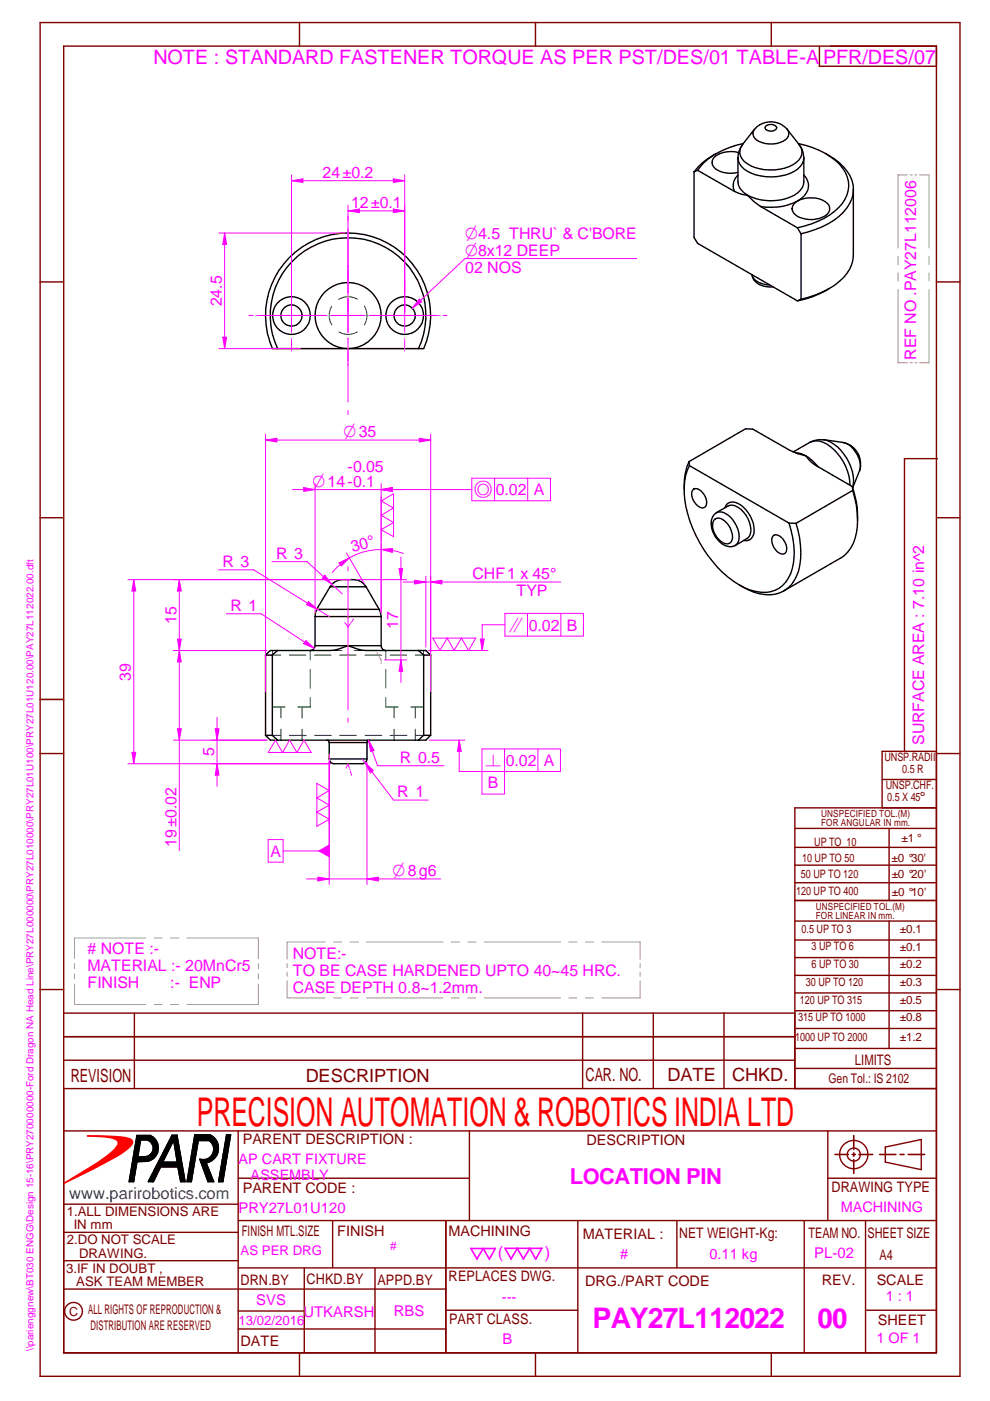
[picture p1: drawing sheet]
<svg xmlns="http://www.w3.org/2000/svg" width="210mm" height="297mm" viewBox="0 0 210 297" stroke-linecap="round" stroke-linejoin="round" font-family="sans-serif">
<g fill="none" stroke="#008000" stroke-width=".21">
<path d="M57.7 138.9h1.8M57.8 137.9v2M61.3 138.9h3.6M65.8 137.9v2M66.7 138.9h3.5M69.9 137.9h2.6M72 138.9h3.5M75.1 137.9h2.6M77.4 138.9h3.5M81.8 137.9v2M82.7 138.9h3.5M88.1 138.9h1.7"/>
<path d="M89.8 137.9v2M57.7 155.9h1.9M57.7 149.9h2.8M57.8 141.9v4M57.8 147.9v2M59.6 149.9v2.3M59.6 154.6v2.3M61.3 155.9h3.6M64.1 149.9v2.3M64.1 154.6v2.3M65.8 147.9v2h-2.7M65.8 141.9v4"/>
<path d="M66.7 155.9h3.5M72 155.9h3.6M77.4 155.9h3.5M81.8 147.9v2h2.6M81.8 141.9v4M82.7 155.9h3.6M83.6 149.9v2.3M83.6 154.6v2.3M88.1 155.9h1.7M88.1 149.9v2.3M88.1 154.6v2.3M89.8 147.9v2h-2.7"/>
<path d="M89.8 141.9v4"/>
</g>
<g fill="none" stroke="#000" stroke-width=".3">
<path d="M57.7 138.9h-1.4v17l1 1h33l1-1M57.7 138.9v17M58.8 137.9l-1.1 1M66.8 136.9a1.01 1.01 0 0 1-1 1M66.8 136.9h14M66.8 130.7v6.2M67.2 129.2l-.3 .7-.1 .8M67.2 129.2h13.2M70 124.4l-2.9 4.8M70.4 123.8a6 6 0 0 1 6.7 0l.5 .6h-7.6zM77.6 124.4l2.8 4.8M80.4 129.2l.4 1.5h-14"/>
<path d="M80.8 136.9a1.01 1.01 0 0 0 1 1M80.8 130.7v6.2M88.7 137.9l1.1 1M89.8 138.9h1.5M89.8 138.9v17l-1.1 1M90.3 137.9l1 1M90.3 137.9h-12.6l-1-.1-2.9-.9-2.4 .8-1.5 .2h-12.6l-1 1M91.3 138.9v17M56.3 155.9h1.4M57.7 155.9l1.1 1M69.3 156.9l.3 .1 .2 .4M69.8 157.4v3.5"/>
<path d="M77.8 157.4v3.5M78.3 156.9l-.2 .1-.3 .4h-8M89.8 155.9h1.5M69.8 160.9a1.01 1.01 0 0 0 1 1h6a1.01 1.01 0 0 0 1-1M69.8 160.9h8M29 240.7h2.9a2.91 2.91 0 0 1 1.6 3 2.91 2.91 0 0 1-2.2 2.5l-2.3 .1M29 240.7l-1.6 9.8h.9l.7-4.2M29.8 241.6l-.6 3.7 .6-3.6h1.4a1.85 1.85 0 0 1 1.3 2 1.85 1.85 0 0 1-1.8 1.6h-1.5M34.4 246.4h3.2l-.8-4.7-2.3 4.7M37.5 240.7l1.7 9.8h-.9l-.6-3.1h-3.6l-1.6 3.1h-1M37.5 240.7h-1.1l-4.9 9.8M41.3 240.6h3.3a3.2 3.2 0 0 1 1.7 3.3 3.2 3.2 0 0 1-2.6 2.6"/>
<path d="M41.3 240.6l-1.6 9.9h.9l1.4-8.7M42 241.8h2.4a2.25 2.25 0 0 1 .7 2.9 2.25 2.25 0 0 1-2.7 1.1l1.7 4.7h1.2l-1.6-4M48.9 240.6l-1.7 9.9h-.8l1.6-9.9h.9"/>
</g>
<g fill="none" stroke="#f0f" stroke-width=".21">
<path d="M73.1 132l.3 .4M73.4 132.4l.1 .1M73.8 120.2v.9M73.8 122.9v27.6M74.2 132.3l-.4 .6-.2-.3M74.4 132l-.1 .2M75 131.2l-.5 .7M73.8 152.2v.9M73.5 162.5l-.1 .4M73.6 162.2l.2-.3 .2 .9M73.6 162.3v.1M74.1 163l.1 .2"/>
<path d="M74.3 163.4l.2 .9"/>
</g>
<path d="M79.9 138.4l.3 .4M80.3 139v.1M80.4 139.2v.1M80.5 139.4l.3 .5M80.8 139.9v.3M80.8 140.5v.2" fill="none" stroke="#949494" stroke-width=".21"/>
<g fill="none" stroke="#800000" stroke-width=".3">
<path d="M8.5 4.8h195v287h-195M8.5 4.7v287.1M63.5 4.7v5.1M113.5 4.7v5.1M163.5 4.7v5.1M173.7 14.1h24.8M173.7 9.8v4.3M8.5 59.8h5M198.5 59.8h5M8.5 109.8h5M198.5 109.8h5M8.5 159.8h5"/>
<path d="M198.5 159.8h5M198.5 159.3h-11.5v12M168.5 175.6h30M168.5 179.7h30M187 165.3h11.5M188.5 175.6v15.3M198.5 171.3h-30v59.5h30M168.5 190.9h30M168.5 183.4h30M168.5 187.2h30M168.5 195.3h30M168.5 199.3h30"/>
<path d="M188.5 195.3v27M8.5 209.8h5M13.5 214.8h155M13.5 219.8h155M28.5 214.8v16M123.5 214.8v16M138.5 214.8v16M153.5 214.8v16M168.5 203h30M168.5 206.8h30M168.5 210.5h30M168.5 214.3h30"/>
<path d="M168.5 218.1h30M198.5 209.8h5M13.5 224.8h155M168.5 222.3h30M168.5 226.5h30M70.5 258.8v10M94.5 258.8v28M122.5 258.8v28M143.5 258.8v10M170.5 258.8v28M183.5 258.8v28M13.5 273.3h81"/>
<path d="M13.5 267.3h37M13.5 261.3h37M50.5 278h14M64.5 268.8v18M79.5 268.8v18M94.5 277.8h28M13.5 286.8h185v-277h-185v277M50.5 281.8h44M63.5 286.8v5M113.5 286.8v5M163.5 286.8v5"/>
<circle cx="15.6" cy="278" r="1.89"/>
</g>
<path d="M8.5 148.3h5" fill="none" stroke="#800000" stroke-width=".34"/>
<g fill="#000">
<path d="M29 240.7l-1.6 9.8h.9l.7-4.2 2.3-.1a2.91 2.91 0 0 0 2.2-2.5 2.91 2.91 0 0 0-1.6-3zM29.8 241.7h1.4a1.85 1.85 0 0 1 1.3 2 1.85 1.85 0 0 1-1.8 1.6h-1.5z" fill-rule="evenodd"/>
<path d="M36.5 240.7l-5 9.8h1l1.6-3.1h3.6l.6 3.1h.9l-1.7-9.8zM36.8 241.7l.8 4.7h-3.1z" fill-rule="evenodd"/>
<path d="M41.3 240.6h3.3a3.2 3.2 0 0 1 1.7 3.3 3.2 3.2 0 0 1-2.6 2.6l1.6 4h-1.2l-1.7-4.7a2.25 2.25 0 0 0 2.7-1.1 2.25 2.25 0 0 0-.7-2.9h-2.4l-1.4 8.7h-.9z" fill-rule="evenodd"/>
<path d="M48 240.6h.9l-1.7 9.9h-.8z" fill-rule="evenodd"/>
</g>
<path d="M18.5 240.8h3.1a21.2 21.2 0 0 1 6 .7l.6 .6a2.4 2.4 0 0 1-1.1 1.5 23.6 23.6 0 0 1-5 3l-8.6 4.3a72.5 72.5 0 0 0 9.7-6.2l.7-.6a2.55 2.55 0 0 0 1.1-2l-.4-.5-1-.3z" fill="none" stroke="#f00" stroke-width=".3"/>
<path d="M18.5 240.8h3.1l4.9 .4 1.1 .3 .6 .6a2.4 2.4 0 0 1-1.1 1.5 23.6 23.6 0 0 1-5 3l-8.6 4.3 4.9-3a19.8 19.8 0 0 0 6.4-4.8 .95 .95 0 0 0 .2-1 .95 .95 0 0 0-.8-.7l-2-.4z" fill-rule="evenodd" fill="#f00"/>
<g fill="none" stroke="#800000" stroke-width=".3">
<path d="M191.8 97.2v62.1M191.8 97.2h7M13.5 239.8h185M50.5 239.8v47M99.5 239.8v19M175.5 239.8v19M13.5 255.3h37M50.5 249.8h49M50.5 258.8h148M175.5 249.8h23M187.7 243.2l7.6-1.6v6.4l-7.6-1.6M187.7 243.2v3.2"/>
<path d="M50.5 268.8h148M183.5 277.8h15M13.5 286.8v-56h185v56"/>
<circle cx="181" cy="244.8" r="3"/>
<circle cx="181" cy="244.8" r="1.4"/>
</g>
<path d="M177 244.8h2.9M180.7 244.8h.7M181 240.7v3M181 244.4v.8M181 245.9v2.9M182.1 244.8h2.9M186.5 244.8h3.4M190.8 244.8h.9M192.6 244.8h3.4" fill="none" stroke="#800000" stroke-width=".34"/>
<g fill="none" stroke="#000" stroke-width=".3">
<path d="M61.3 54.6a17.5 17.5 0 0 1 22.3-2.2 17.5 17.5 0 0 1 6.2 21.5h-32.1a17.6 17.6 0 0 1 3.6-19.3zM58.8 73.9a16.5 16.5 0 0 1 15-23.5 16.5 16.5 0 0 1 14.9 23.5"/>
<circle cx="61.8" cy="66.9" r="4"/>
<circle cx="61.8" cy="66.9" r="2.25"/>
<circle cx="73.8" cy="66.9" r="7"/>
<circle cx="85.8" cy="66.9" r="4"/>
<circle cx="85.8" cy="66.9" r="2.25"/>
</g>
<path d="M70.3 64.9a3.9 3.9 0 0 0 .1 4M71.8 70.4a3.8 3.8 0 0 0 4 0M75.8 63.4a4 4 0 0 0-4 .1M77.3 64.9a3.9 3.9 0 0 1 0 4" fill="none" stroke="#008000" stroke-width=".21"/>
<g fill="none" stroke="#f0f" stroke-width=".21">
<path d="M61.8 59.4v.1M61.8 59.8v1.9M73.8 45.8v1M73.8 48.5v13.6M85.8 59.4v.1M85.8 59.8v1.9M52.7 66.9h1M54.3 66.9h.1M54.7 66.9h14.3M61.8 62v.1M61.8 63.3v7.2M61.8 71.7v.1"/>
<path d="M61.8 72.1v1.9M61.8 74.3v.1M69.2 66.9h.1M70.1 66.9h7.3M73.8 63.3v7.2M73.8 71.7v13.5M78.3 66.9h.1M78.6 66.9h14.3M85.8 62v.1M85.8 63.3v7.2M85.8 71.7v.1M85.8 72.1v1.9"/>
<path d="M85.8 74.3v.1M93.2 66.9h.1M93.9 66.9h.9M56.3 93.3l2.4-.4v.8zM73.8 87v.9"/>
</g>
<path d="M56.3 93.3l2.4-.4v.8z" fill="#f0f"/>
<path d="M88.9 92.9l2.4 .4-2.4 .4z" fill="none" stroke="#f0f" stroke-width=".21"/>
<path d="M88.9 92.9l2.4 .4-2.4 .4z" fill="#f0f"/>
<path d="M73.8 44.7l2.4-.4v.8zM56.3 92.1v54.6M56.3 93.3h35M91.3 92.1v54.6" fill="none" stroke="#f0f" stroke-width=".21"/>
<path d="M73.8 44.7l2.4-.4v.8z" fill="#f0f"/>
<path d="M83.4 44.3l2.4 .4-2.4 .4z" fill="none" stroke="#f0f" stroke-width=".21"/>
<path d="M83.4 44.3l2.4 .4-2.4 .4z" fill="#f0f"/>
<path d="M73.8 43.5v22.7M73.8 44.7h12M85.8 43.5v22.7M64.4 103.4l2.4 .4-2.4 .4z" fill="none" stroke="#f0f" stroke-width=".21"/>
<path d="M64.4 103.4l2.4 .4-2.4 .4z" fill="#f0f"/>
<path d="M80.8 103.8l2.4-.4v.8z" fill="none" stroke="#f0f" stroke-width=".21"/>
<path d="M80.8 103.8l2.4-.4v.8z" fill="#f0f"/>
<path d="M62 103.8h23.6M66.8 102.5v27.5M80.8 102.5v27.3M67.4 186l2.4 .4-2.4 .4z" fill="none" stroke="#f0f" stroke-width=".21"/>
<path d="M67.4 186l2.4 .4-2.4 .4z" fill="#f0f"/>
<path d="M77.8 186.4l2.4-.4v.8z" fill="none" stroke="#f0f" stroke-width=".21"/>
<path d="M77.8 186.4l2.4-.4v.8z" fill="#f0f"/>
<path d="M38 122.9l.4 2.4h-.8zM69.8 159.9v27.6M77.8 161.6v25.9M65 186.4h28.4" fill="none" stroke="#f0f" stroke-width=".21"/>
<path d="M38 122.9l.4 2.4h-.8z" fill="#f0f"/>
<path d="M37.6 135.5h.8l-.4 2.4z" fill="none" stroke="#f0f" stroke-width=".21"/>
<path d="M37.6 135.5h.8l-.4 2.4z" fill="#f0f"/>
<path d="M36.8 122.9h37.5M36.8 137.9h19.8M38 137.9l.4 2.4h-.8zM38 122.9v15" fill="none" stroke="#f0f" stroke-width=".21"/>
<path d="M38 137.9l.4 2.4h-.8z" fill="#f0f"/>
<path d="M37.6 154.5h.8l-.4 2.4z" fill="none" stroke="#f0f" stroke-width=".21"/>
<path d="M37.6 154.5h.8l-.4 2.4z" fill="#f0f"/>
<path d="M80.8 116.5l2.4-.2-.1 .8zM36.8 137.9h19.8M38 137.9v42.4M36.8 156.9h19.8" fill="none" stroke="#f0f" stroke-width=".21"/>
<path d="M80.8 116.5l2.4-.2-.1 .8z" fill="#f0f"/>
<path d="M71.9 119.3l2.2-1-1.8 1.7z" fill="none" stroke="#f0f" stroke-width=".21"/>
<path d="M71.9 119.3l2.2-1-1.8 1.7z" fill="#f0f"/>
<path d="M73.4 117.2l3.9 6.6M80.8 115.2v14.8M85.5 117.3a13.5 13.5 0 0 0-15.1 4.1M84.6 120.5h.8l-.4 2.4z" fill="none" stroke="#f0f" stroke-width=".21"/>
<path d="M84.6 120.5h.8l-.4 2.4z" fill="#f0f"/>
<path d="M85 139.9l.4 2.4h-.8z" fill="none" stroke="#f0f" stroke-width=".21"/>
<path d="M85 139.9l.4 2.4h-.8z" fill="#f0f"/>
<path d="M65.1 119l7.5 6.9M85 118.1v26.6M68.9 122l1.5 1.9-2.1-1.3zM75.7 122.9h10.5M81.5 139.9h4.7" fill="none" stroke="#f0f" stroke-width=".21"/>
<path d="M68.9 122l1.5 1.9-2.1-1.3z" fill="#f0f"/>
<path d="M57.7 119.1h7.4M55.4 130.1l11.2 7.4M64.9 135.8l1.7 1.7-2.2-1z" fill="none" stroke="#f0f" stroke-width=".21"/>
<path d="M64.9 135.8l1.7 1.7-2.2-1z" fill="#f0f"/>
<path d="M48 130.1h7.4M67.1 166.1l2.7 1.5M67.2 166.1l-.1 9.1 2.7-1.5-2.7-1.5 2.7-1.5-2.6-1.5 2.6-1.6M69.8 161.5v13.1M60 180.4h9.8" fill="none" stroke="#f0f" stroke-width=".21"/>
<path d="M67.4 180.4l2.4-1.4v2.8z" fill="#f0f"/>
<path d="M97.4 156.9v6.7M97.4 156.9l.4 2.4h-.9M97.4 156.9l-.4 2.4M56.9 178h3.1v4.8h-3.1zM69.8 161.6v20" fill="none" stroke="#f0f" stroke-width=".21"/>
<path d="M97.4 156.9l.4 2.4h-.8z" fill="#f0f"/>
<path d="M101.9 135.5h.8l-.5 2.4zM102.2 132.4v5.5M91 156.9h7.6M102.2 158.7v9.7h4.8v-4.8h11.8v-4.8h-16.6M107 158.8v4.8h-9.6M114 158.8v4.8" fill="none" stroke="#f0f" stroke-width=".21"/>
<path d="M101.9 135.5h.8l-.5 2.4z" fill="#f0f"/>
<path d="M98.6 54.8l-11.2 10.5M91 137.9h12.5M102.2 132.5h4.9M107.1 130h16.6v4.9h-16.6zM111.8 130v4.9M118.9 130v4.9" fill="none" stroke="#f0f" stroke-width=".21"/>
<path d="M88.9 63.4l.6 .6-2.1 1.3z" fill="#f0f"/>
<path d="M98.6 54.8h36.4M88.9 63.4l.6 .6-2.1 1.3zM78.1 156.9l2 5.4M78.1 156.9l1.2 2.2-.7 .2z" fill="none" stroke="#f0f" stroke-width=".21"/>
<path d="M78.1 156.9l1.2 2.2-.7 .2z" fill="#f0f"/>
<path d="M91.3 123.4l2.4-.4v.8zM80.1 162.3h14" fill="none" stroke="#f0f" stroke-width=".21"/>
<path d="M91.3 123.4l2.4-.4v.8z" fill="#f0f"/>
<path d="M87.9 123l2.4 .4-2.4 .4z" fill="none" stroke="#f0f" stroke-width=".21"/>
<path d="M87.9 123l2.4 .4-2.4 .4z" fill="#f0f"/>
<path d="M83.4 37.9l2.4 .4-2.4 .4zM85.5 123.4h33.4M90.3 122.2v15M91.3 122.2v16" fill="none" stroke="#f0f" stroke-width=".21"/>
<path d="M99.8 264.7l1.3 2.3M99.9 264.7h5.1M105 264.7l-1.2 2.3-1.4-2.3-1.3 2.3M107.1 264.6l1.3 2.4M107.1 264.7h7.8M109.6 264.6l1.4 2.4M109.7 264.7l-1.4 2.3M114.9 264.6l-1.3 2.4-1.3-2.3-1.3 2.3" fill="none" stroke="#f0f" stroke-width=".34"/>
<g fill="none" stroke="#949494" stroke-width=".21">
<path d="M15.7 198.9h15.2M15.8 198.9v4.3M32.7 198.9h1.7M36.2 198.9h1.7M39.7 198.9h15.1M54.8 198.8v4.4M69 199.7h-8.1v3.6M70.7 199.7h1.8M74.2 199.7h1.8M77.7 199.7h16.2M95.7 199.7h1.7M99.2 199.7h1.7"/>
<path d="M102.7 199.7h16.2M120.6 199.7h1.7M124.1 199.7h1.8M127.6 199.7h8.1M135.7 199.7v3.7M15.8 204.3v1.1M15.8 206.5v1M15.8 208.7v4.3h15.1M32.7 213h1.7M36.2 213h1.7M54.8 208.7v4.3h-15.1M54.8 204.3v1.1"/>
<path d="M54.8 206.5v1.1M60.9 204.3v.8M60.9 206.1v.9M60.9 207.9v3.7h8M70.7 211.6h1.7M74.2 211.6h1.7M77.7 211.6h16.2M95.7 211.6h1.7M99.2 211.6h1.7M102.7 211.6h16.1M120.6 211.6h1.7M124.1 211.6h1.7"/>
<path d="M135.7 207.9v3.7h-8.1M135.7 204.3v.9M135.7 206.1v.9"/>
</g>
<path d="M83.4 37.9l2.4 .4-2.4 .4z" fill="#f0f"/>
<path d="M61.8 38.3l2.4-.4v.8z" fill="none" stroke="#f0f" stroke-width=".21"/>
<path d="M61.8 38.3l2.4-.4v.8z" fill="#f0f"/>
<path d="M61.8 38.3h24M61.8 37.1v26.8M85.8 37.1v29.1M80.8 103.8h14.4M80.8 103.8l2.4-.4v.8z" fill="none" stroke="#f0f" stroke-width=".21"/>
<path d="M80.8 103.8l2.4-.4v.8z" fill="#f0f"/>
<path d="M95.2 103.8h4.8M100 101.3v4.9h16.7v-4.8h-16.7M104.9 101.4v4.8M111.9 101.4v4.8M28 159.5h.8l-.4 2.4z" fill="none" stroke="#f0f" stroke-width=".21"/>
<g fill="none" stroke="#000" stroke-width=".3">
<path d="M147.2 36.4v13.9l.7 1.3 21.2 12.2M147.9 36.1l7.8 4.5M147.9 36.1l-.8 .3M151.8 32.6a13.7 13.7 0 0 0-4.6 3.8M156.5 33.4v5.1a4 4 0 0 0 2.8 3.3 10.7 10.7 0 0 0 9.8-.9 3 3 0 0 0 1.3-2.4v-5.1M156.5 37.1a2.89 2.89 0 0 0-.8 3.5M156.6 32.3a5.6 5.6 0 0 0-5.3 1.2 1.77 1.77 0 0 0 1.1 2.7 6.4 6.4 0 0 0 4.1 .4M157.4 30.7a2.56 2.56 0 0 0 1.1 4 9.7 9.7 0 0 0 10.8-.7 2.41 2.41 0 0 0 .2-3.3 3.5 3.5 0 0 1-1.1 5.6 10.7 10.7 0 0 1-10.6-.4 3.4 3.4 0 0 1-.4-5.2zM157.6 30.4a16.2 16.2 0 0 0-9.1 4.9l-.6 .8M162.4 26.7a1.53 1.53 0 0 1 2.3 .4 1.47 1.47 0 0 1-2.5 .1zM166.9 27.4l2.6 3.3M166.9 27.4a1.64 1.64 0 0 1-.9 2.6 5.5 5.5 0 0 1-6.1-.8 1.48 1.48 0 0 1 0-1.8l-2.5 3.3"/>
<path d="M166.9 27.4a4.6 4.6 0 0 0-6.9 0M169.2 30.4a15.5 15.5 0 0 1 9.4 5.2 6.4 6.4 0 0 1-1.7 9.2 18.9 18.9 0 0 1-7.8 3.5l-7.9-4.5M170.4 37.1a3.1 3.1 0 0 1-.6 5 11.5 11.5 0 0 1-8.6 1.7M175.1 32.6a10.3 10.3 0 0 1 5.8 6.6 7.9 7.9 0 0 1-4.1 7.5 19.9 19.9 0 0 1-7 2.9l-.8-1.3M155.7 40.6l1.9 .7 .9 .1 1.3 1.3 1.4 1.1M168.7 42.9a5.8 5.8 0 0 1 6.7 .2 1.74 1.74 0 0 1 .4 1.8 1.74 1.74 0 0 1-1.4 1.2 6 6 0 0 1-5.7-.5 1.56 1.56 0 0 1 0-2.7zM180.9 40.1v14a7.9 7.9 0 0 1-4 6.4 20.6 20.6 0 0 1-7.1 3v-14M163.2 60.4a4 4 0 0 1-3.6-1.7l-.1-.4a3.3 3.3 0 0 0 3.4 2.5h1M169.8 63.4l-.7 .4M175.8 61.1a18.3 18.3 0 0 1-6.7 2.7M146.1 97.9a12.4 12.4 0 0 0-1 5.9M146.1 97.9l.1 .8"/>
<path d="M146.2 98.7a14.4 14.4 0 0 0-.4 10.4 25.9 25.9 0 0 0 10.9 14.9 8.3 8.3 0 0 0 8.4 .8 8 8 0 0 0 3.3-6.7 19.8 19.8 0 0 0-1.1-7.2M146.2 98.7l21.1 12.2M158.1 90.9l1.5 .1 7.8 4.5 1.7 .7 1.8 .4 1.2 1.5 .8 .5 7.8 4.6M158.1 90.9l-12 7M168.6 96a6.8 6.8 0 0 1 4.8 2.9M171.7 93.8a3.9 3.9 0 0 1 4.4 .9 10.9 10.9 0 0 1 4.1 8.2M171.7 93.8a4.7 4.7 0 0 1 5.8 .9 9.7 9.7 0 0 1 3.3 8.6l1.4-3.5M171.7 93.8l-3.6 2M174.6 93.2l4.1 .6a5.4 5.4 0 0 1 3.7 4.9l-.2 1.1a4.6 4.6 0 0 0-3.4-6M147.1 103.7a2.13 2.13 0 0 1 2.3 1.4 1.73 1.73 0 0 1-.2 2.6 2.6 2.6 0 0 1-2.5-2.4 1.44 1.44 0 0 1 .4-1.6zM151.4 109.1a1.83 1.83 0 0 1 2.7-.1 5.8 5.8 0 0 1 2.4 5.8 1.95 1.95 0 0 1-2.4 1 5.3 5.3 0 0 1-3.3-4.8v-.7zM151.7 110a2.48 2.48 0 0 1 2.8 1.4 3.4 3.4 0 0 1 .5 3.5 1.42 1.42 0 0 1-2.2-.1 3.9 3.9 0 0 1-1.4-4.5z"/>
<path d="M151.8 108.7l2.6-1.4a2.91 2.91 0 0 1 3.2 1.3 5.5 5.5 0 0 1 1.4 4.9l-.6 .7M153.7 107.7a1.75 1.75 0 0 1 2.6-1 6.7 6.7 0 0 1 3.6 6.4 1.77 1.77 0 0 1-2.2 1.5M155.9 115.6v.1M158.4 114.2l-2.5 1.5M164.1 113.5a2.01 2.01 0 0 1 2.3 1.4 1.73 1.73 0 0 1-.2 2.6 2.88 2.88 0 0 1-2.4-3.8zM167.3 110.9l1.5 .1M168.8 111a16.7 16.7 0 0 1 .1 11.1 6.4 6.4 0 0 1-7.8 3.8 14.9 14.9 0 0 1-4.4-1.9M178.2 118.3l-12 7M180.7 103.2a18.8 18.8 0 0 1 1.1 6.3M180.7 103.1l.1 .9a16.8 16.8 0 0 1 .1 11.2 7.2 7.2 0 0 1-2.7 3.2M180.8 104l-12 7M181.8 109.5v.8"/>
</g>
<path d="M28 159.5h.8l-.4 2.4z" fill="#f0f"/>
<path d="M28.4 122.9l.4 2.4h-.8z" fill="none" stroke="#f0f" stroke-width=".21"/>
<path d="M28.4 122.9l.4 2.4h-.8z" fill="#f0f"/>
<path d="M27.1 122.9h46M28.4 122.9v39M45.6 154.5h.8l-.4 2.4zM27.1 161.9h43" fill="none" stroke="#f0f" stroke-width=".21"/>
<path d="M45.6 154.5h.8l-.4 2.4z" fill="#f0f"/>
<path d="M46 161.9l.4 2.4h-.8z" fill="none" stroke="#f0f" stroke-width=".21"/>
<path d="M46 161.9l.4 2.4h-.8z" fill="#f0f"/>
<path d="M53.7 120.8l16.1 9.9M65.4 127.5l1.9 1.7-2.3-1zM44.8 156.9h11.8M46 152.1v14.6M44.8 161.9h25.3" fill="none" stroke="#f0f" stroke-width=".21"/>
<path d="M65.4 127.5l1.9 1.7-2.3-1z" fill="#f0f"/>
<g fill="none" stroke="#f0f" stroke-width=".21">
<path d="M80.8 109.2l2.6 1.6-2.6 1.5M80.8 106.2l2.6 1.5M80.8 105.3v9.5M83.4 104.7v9.1l-2.6-1.5M83.4 107.7l-2.6 1.6M83.4 104.7l-2.6 1.5M46.3 120.8h7.5M90.8 137.9h9.4M93.3 137.9l-1.5-2.6h9.1l-1.5 2.6-1.6-2.6-1.5 2.6M94.8 135.3l1.5 2.6M94.8 135.3l-1.5 2.6M76.8 160.9l6.6 8.7"/>
<path d="M77.4 161.7l1.8 1.7-.7 .5z"/>
</g>
<path d="M77.4 161.7l1.8 1.7-.7 .5z" fill="#f0f"/>
<path d="M47.2 71.5h.8l-.4 2.4zM58.4 156.9l1.5 2.7 1.5-2.7M58.4 156.9l-1.5 2.7h9.1l-1.5-2.7M64.5 156.9l-1.6 2.7-1.5-2.7M83.4 169.6h7.4" fill="none" stroke="#f0f" stroke-width=".21"/>
<path d="M47.2 71.5h.8l-.4 2.4z" fill="#f0f"/>
<path d="M47.6 49.4l.4 2.4h-.8z" fill="none" stroke="#f0f" stroke-width=".21"/>
<path d="M47.6 49.4l.4 2.4h-.8z" fill="#f0f"/>
<path d="M46.4 49.4h26.7M47.6 49.4v24.5M46.4 73.9h17.3" fill="none" stroke="#f0f" stroke-width=".21"/>
<g fill="none" stroke="#949494" stroke-width=".21">
<path d="M190.4 37.1h2M190.4 37v15.6M193 37.1h.4M194 37.1h.4M194.9 37.1h2.1v15.5M190.4 54.4v1.7M190.4 57.9v1.7M197 54.4v1.7M197 57.9v1.7M190.4 61.4v15.5h2M193 76.9h.5M194 76.9h.4"/>
<path d="M197 61.4v15.5h-2.1"/>
</g>
<text font-size="8.4" fill="#f00" x="41.7" y="238.8">PRECISION AUTOMATION &amp; ROBOTICS INDIA LTD</text>
<text font-size="6" fill="#f0f" x="125.6" y="281.6">PAY27L112022</text>
<text font-size="5.9" fill="#f0f" x="173.3" y="281.6">00</text>
<text font-size="4.7" fill="#f0f" x="120.8" y="251">LOCATION PIN</text>
<g font-size="4.2" fill="#f0f">
<text x="32.5" y="13.6">NOTE : STANDARD FASTENER TORQUE AS PER PST/DES/01 TABLE-A</text>
<text x="174.5" y="13.5">PFR/DES/07</text>
</g>
<g font-size="3.9" fill="#800000">
<text x="15" y="229.4">REVISION</text>
<text x="64.8" y="229.4">DESCRIPTION</text>
<text x="124.2" y="229.2">CAR. NO.</text>
<text x="141.5" y="229.2">DATE</text>
<text x="155.2" y="229.2">CHKD.</text>
</g>
<g font-size="3.7" fill="#f0f">
<text x="98.6" y="50.6">O4.5 THRU` &amp; C'BORE</text>
<text x="98.6" y="54.3">O8x12 DEEP</text>
<text x="72.9" y="92.7">O35</text>
<text x="66.3" y="103.2">O14-0.1</text>
<text x="100.5" y="105">a</text>
<text x="107.9" y="133.7">i</text>
<text x="102.9" y="162.4">n</text>
<text x="83.2" y="185.8">O8g6</text>
</g>
<text font-size="3.5" fill="#00f" x="14.7" y="254.1">www.parirobotics.com</text>
<g font-size="3.5" fill="#f0f">
<text x="105.6" y="266.6">(</text>
<text x="115.5" y="266.6">)</text>
</g>
<g font-size="3.4" fill="#f0f">
<text x="68.4" y="37.7">24±0.2</text>
<text x="74.4" y="44.1">12±0.1</text>
<text x="98.6" y="57.8">02 NOS</text>
<text x="47" y="64.9" transform="rotate(-90 47 64.9)">24.5</text>
<text x="194.3" y="76.2" transform="rotate(-90 194.3 76.2)">REF NO .PAY27L112006</text>
<text x="73.7" y="100.1">-0.05</text>
<text x="105.1" y="105">0.02 A</text>
<text x="58.5" y="118.5">R 3</text>
<text x="74.7" y="117" transform="rotate(-15 74.7 117)">30°</text>
<text x="47.2" y="120.2">R 3</text>
<text x="100.2" y="122.8">CHF1 x 45°</text>
<text x="48.9" y="129.5">R 1</text>
<text x="109.5" y="126.4">TYP</text>
<text x="37.4" y="132.3" transform="rotate(-90 37.4 132.3)">15</text>
<text x="84.4" y="133.3" transform="rotate(-90 84.4 133.3)">17</text>
<text x="112.1" y="133.7">0.02 B</text>
<text x="27.8" y="144.3" transform="rotate(-90 27.8 144.3)">39</text>
<text x="45.4" y="160.4" transform="rotate(-90 45.4 160.4)">5</text>
<text x="84.8" y="161.8">R 0.5</text>
<text x="195.9" y="157.9" transform="rotate(-90 195.9 157.9)">SURFACE AREA : 7.10 in^2</text>
<text x="103.5" y="167.2">B</text>
<text x="107.2" y="162.4">0.02 A</text>
<text x="84.2" y="169">R 1</text>
<text x="37.4" y="179.5" transform="rotate(-90 37.4 179.5)">19±0.02</text>
<text x="57.3" y="181.6">A</text>
<text x="18.6" y="202.2"># NOTE :-</text>
<text x="62.1" y="203.4">NOTE:-</text>
<text x="18.6" y="205.8">MATERIAL :- 20MnCr5</text>
<text x="18.6" y="209.4">FINISH</text>
<text x="36.1" y="209.4">:- ENP</text>
<text x="62.1" y="207">TO BE CASE HARDENED UPTO 40~45 HRC.</text>
<text x="62.1" y="210.6">CASE DEPTH 0.8~1.2mm.</text>
</g>
<g font-size="3.1" fill="#800000">
<text x="195" y="170.1">°</text>
<text x="181.3" y="225.7">LIMITS</text>
<text x="51.5" y="242.6">PARENT DESCRIPTION :</text>
<text x="124.3" y="242.8">DESCRIPTION</text>
<text x="51.5" y="252.9">PARENT CODE :</text>
<text x="176.3" y="252.8">DRAWING TYPE</text>
<text x="51.3" y="262.1">FINISH MTL.SIZE</text>
<text x="71.5" y="262.1">FINISH</text>
<text x="95.1" y="262">MACHINING</text>
<text x="123.6" y="262.6">MATERIAL :</text>
<text x="144" y="262.6">NET WEIGHT-Kg:</text>
<text x="171.5" y="262.4">TEAM NO.</text>
<text x="183.9" y="262.4">SHEET SIZE</text>
<text x="186.5" y="267.2">A4</text>
<text x="51" y="272.5">DRN.BY</text>
<text x="65" y="272.3">CHKD.BY</text>
<text x="80" y="272.5">APPD.BY</text>
<text x="95.1" y="271.6">REPLACES DWG.</text>
<text x="124" y="272.6">DRG./PART CODE</text>
<text x="174.2" y="272.5">REV.</text>
<text x="185.9" y="272.4">SCALE</text>
<text x="95.2" y="280.7">PART CLASS.</text>
<text x="186.1" y="280.9">SHEET</text>
<text x="51" y="285.4">DATE</text>
</g>
<g font-size="3.1" fill="#f0f">
<text x="50.5" y="246.8">AP CART FIXTURE</text>
<text x="53.1" y="250.1">ASSEMBLY</text>
<text x="50.5" y="257.1">PRY27L01U120</text>
<text x="178.3" y="256.9">MACHINING</text>
<text x="131.5" y="267">#</text>
<text x="150.4" y="266.8">0.11 kg</text>
<text x="172.6" y="266.7">PL-02</text>
<text x="106.4" y="276">---</text>
<text x="187.8" y="275.9">1 : 1</text>
<text x="54.3" y="276.8">SVS</text>
<text x="64.3" y="279.2">UTKARSH</text>
<text x="83.5" y="279.1">RBS</text>
<text x="106.6" y="284.9">B</text>
<text x="185.8" y="284.8">1 OF 1</text>
</g>
<g font-size="2.8" fill="#800000">
<text x="175.7" y="229.6">Gen Tol.: IS 2102</text>
<text x="14.1" y="257.7">1.ALL DIMENSIONS ARE</text>
<text x="14.2" y="263.8">2.DO NOT SCALE</text>
<text x="15.6" y="260.5">IN mm</text>
<text x="14" y="269.9">3.IF IN DOUBT ,</text>
<text x="16.8" y="266.6">DRAWING.</text>
<text x="16.2" y="272.7">ASK TEAM MEMBER</text>
<text x="18.7" y="278.5">ALL RIGHTS OF REPRODUCTION &amp;</text>
<text x="19.2" y="281.9">DISTRIBUTION ARE RESERVED</text>
</g>
<g font-size="2.8" fill="#f0f">
<text x="51" y="266.1">AS PER DRG</text>
<text x="50.5" y="280.8">13/02/2016</text>
</g>
<text font-size="2.7" fill="#800000" x="14.6" y="279">C</text>
<g font-size="2.5" fill="#800000">
<text x="187.5" y="161.4">UNSP.RADII</text>
<text x="187.8" y="167.4">UNSP.CHF.</text>
<text x="191.3" y="163.9">0.5 R</text>
<text x="188.1" y="169.9">0.5 X 45</text>
<text x="172.6" y="179.4">UP TO 10</text>
<text x="191.1" y="178.5">±1 °</text>
<text x="170.1" y="182.8">10 UP TO 50</text>
<text x="189" y="182.8">±0 °30'</text>
<text x="168.8" y="189.7">120 UP TO 400</text>
<text x="169.8" y="186.2">50 UP TO 120</text>
<text x="189.1" y="186.1">±0 °20'</text>
<text x="189.1" y="189.9">±0 °10'</text>
<text x="169.9" y="197.8">0.5 UP TO 3</text>
<text x="190.8" y="197.8">±0.1</text>
<text x="172" y="201.5">3 UP TO 6</text>
<text x="190.8" y="201.6">±0.1</text>
<text x="170.9" y="209">30 UP TO 120</text>
<text x="172" y="205.3">6 UP TO 30</text>
<text x="190.8" y="205.3">±0.2</text>
<text x="190.8" y="209.1">±0.3</text>
<text x="169.6" y="212.8">120 UP TO 315</text>
<text x="190.8" y="212.8">±0.5</text>
<text x="168.6" y="220.8">1000 UP TO 2000</text>
<text x="169.2" y="216.5">315 UP TO 1000</text>
<text x="190.8" y="216.6">±0.8</text>
<text x="190.8" y="220.8">±1.2</text>
</g>
<text font-size="2.5" fill="#f0f" x="82.7" y="265">#</text>
<g font-size="2.1" fill="#800000">
<text x="174.1" y="173.1">UNSPECIFIED TOL.(M)</text>
<text x="174.1" y="175.2">FOR ANGULAR IN mm.</text>
<text x="173" y="192.9">UNSPECIFIED TOL.(M)</text>
<text x="173" y="194.9">FOR LINEAR IN mm.</text>
</g>
<text font-size="2.1" fill="#f0f" x="7.1" y="286.5" transform="rotate(-90 7.1 286.5)">\\parienggnew\BT030 ENGG\Design 15-16\PRY270000000-Ford Dragon NA Head Line\PRY27L000000\PRY27L010000\PRY27L01U100\PRY27L01U120.00\PAY27L112022.00.dft</text>
</svg>
